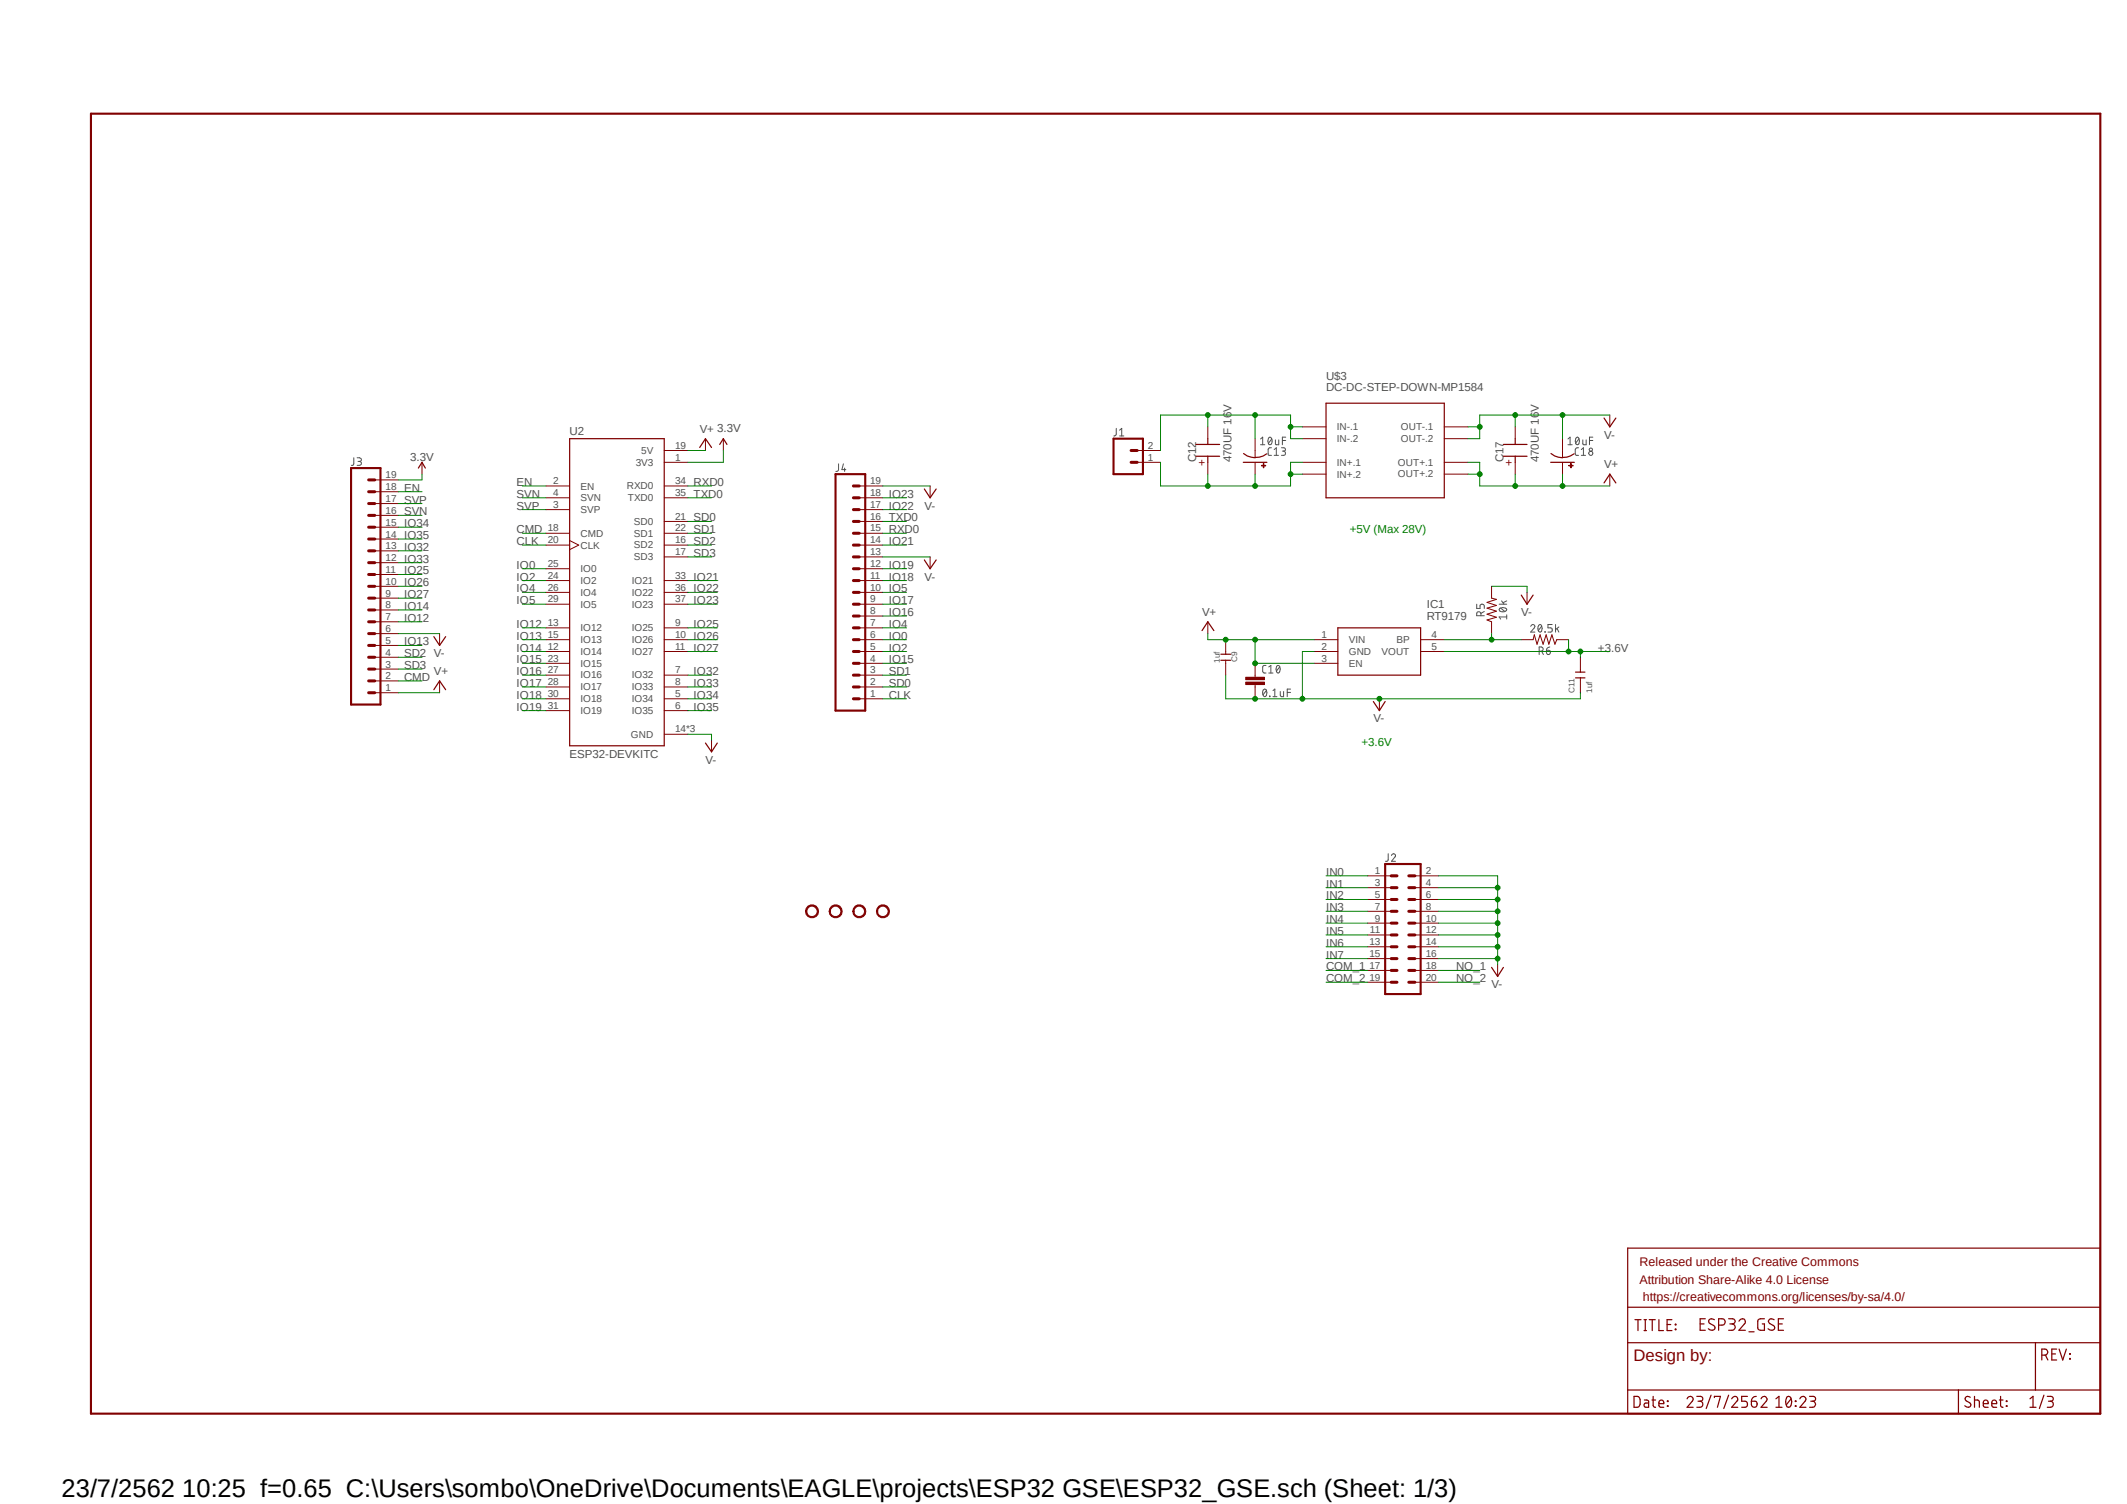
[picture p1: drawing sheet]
<svg xmlns="http://www.w3.org/2000/svg" width="297mm" height="210mm" viewBox="0 0 297 210" stroke-linecap="round" stroke-linejoin="round" font-family="sans-serif">
<path d="M12.4 15.7l281.1 182.1M293.5 15.7l-281.1 182.1" fill="none" stroke="#fff" stroke-width=".14"/>
<g fill="none" stroke="#505050" stroke-width=".14">
<path d="M155.9 59.8v.8l-.2 .2-.2 .1M49.4 63.9v.9a.23 .23 0 0 1-.3 .2M49.9 63.9h.3l.3 .2-.1 .3h-.4M50.2 64.4l.3 .2v.2l-.2 .1-.4 .1M117.1 64.8v.8a.3 .3 0 0 1-.4 .2M117.8 64.8l-.2 .8h.5M117.9 65.4v.4M156.3 60.9h.6M156.3 60.1l.3-.3v1.1M176 61.3l.3-.3v1.1M176 62.1h.6M177.2 61.1l.1-.1a.62 .62 0 0 1 0 1.1 .69 .69 0 0 1-.1-1z"/>
<path d="M177.5 62.5l-.4 .1a1.15 1.15 0 0 0 .1 1h.3M177.6 61.3l-.5 .6M177.9 63.6h.6M177.9 62.8l.3-.3v1.1M178.1 61.4v.6l.1 .1h.4v-.7M178.9 62.5h.4l.2 .2-.1 .2-.3 .1M179.1 61.5h.4M179.2 63l.3 .2v.2l-.1 .1-.5 .1M179.5 61h-.4v1.1M218.9 62.1h.6M218.9 61.3l.3-.3v1.1M220.1 61.1l.2-.1a.62 .62 0 0 1 0 1.1 .69 .69 0 0 1-.2-1z"/>
<path d="M220.4 62.5l-.4 .1v.2v.7l.4 .1M220.5 61.3l-.5 .6M220.8 63.6h.6M220.8 62.8l.3-.3v1.1M221 61.4v.6l.1 .1h.4v-.7M222 61.5h.4M222.4 61h-.4v1.1M176.5 96.3l.1-.1a.62 .62 0 0 1 0 1.1 .62 .62 0 0 1-.1-1zM176.8 92.9l-.4 .1-.1 .1 .1 .8 .1 .1h.3M176.8 96.4l-.4 .6M177.2 94h.6M177.2 93.1l.3-.2v1.1"/>
<path d="M177.3 97.2v.1zM177.8 97.3h.5M177.8 96.4l.2-.2v1.1M178.4 93l.1-.1a.62 .62 0 0 1 0 1.1 .69 .69 0 0 1-.1-1zM178.7 93.1l-.5 .6M178.8 96.6v.5l.1 .2h.3v-.7M179.7 96.7h.5M180.2 96.2h-.5v1.1M206.2 84.4v.6h.5v-.5l.2-.1a.3 .3 0 0 1 .4 .2v.4M206.8 86l-.1-.5-.1-.1-.4 .1v.5h1.1M207.3 85.4l-.5 .2M209.3 84.4h1.1"/>
<path d="M209.4 85l.4-.2a.39 .39 0 0 1 .6 .5l-.6 .1a.41 .41 0 0 1-.5-.3zM209.5 84.9l.6 .5M209.7 83.9l.3 .5M210.4 86.1h-1.1l.2 .3M210.4 85.9v.5M210.4 83.9l-.5 .3M213.7 87.5a.28 .28 0 0 1 .4-.3 .28 .28 0 0 1 .2 .4l-.6 .7h.6M214.9 87.2h.2a.62 .62 0 0 1 0 1.1 .62 .62 0 0 1-.2-1.1zM214.9 90.9h.5l.1-.2-.1-.3-.5-.1v1.1M215.3 87.5l-.5 .6M215.3 90.9l.2 .5M215.7 88.3h.1"/>
<path d="M215.9 90.8h.4l.2 .1v.4l-.2 .1h-.2l-.1-.1zM216.4 90.3l-.4 .3-.1 .2M216.7 87.2h-.5v.5h.3a.31 .31 0 0 1 .2 .3 .31 .31 0 0 1-.2 .3h-.3M217.2 87.2v1.1M217.4 87.8l.3 .5M217.7 87.5l-.5 .4M193.8 119.2v.9a.25 .25 0 0 1-.3 .2M194.3 119.5a.3 .3 0 0 1 .4-.2l.2 .1v.2l-.6 .7h.6"/>
<circle cx="222.1" cy="63.3" r=".28"/>
<circle cx="222.1" cy="62.8" r=".23"/>
</g>
<path d="M167 62.1h3.3M167 63.7h3.3M168.7 61.3v.8M168.7 63.7v.9M173.6 64.6h3.3M173.7 63.3l.5 .4 1.1 .2M176.9 63.4l-.5 .3-1.1 .2M186.8 87.7h11.6v6.6h-11.6zM220 94.7h1.3M220 93.9h1.3" fill="none" stroke="#800000" stroke-width=".17"/>
<g fill="none" stroke="#800000" stroke-width=".14">
<path d="M168.7 59.6v1.7M158.8 64.6h3.3M158.8 62.9h3.3M168.7 64.6v1.6M175.3 62.9v1M173.9 95.2h2.7v.4h-2.7zM173.9 94.6h2.7v.3h-2.7zM175.3 92.6v2M175.3 95.6v2M183.5 89.3h3.3M183.5 91h3.3M183.5 92.6h3.3"/>
<path d="M198.4 89.3h3.3M198.4 91h3.3M208.3 81.9v1.6l.7 .2-1.4 .4 1.4 .4-1.4 .4 1.4 .4-1.4 .5 1.4 .4-1.4 .4 .7 .2v1.7M212.4 89.3h1.7l.1-.7 .4 1.4 .5-1.4 .4 1.4 .4-1.4 .4 1.4 .4-1.4 .4 1.4 .3-.7h1.6M220.7 91.8v2.1M220.7 94.7v2"/>
</g>
<path d="M173.9 95.4h2.7M173.9 94.7h2.7" fill="none" stroke="#800000" stroke-width=".34"/>
<path d="M155.5 61.3h4.1v4.9h-4.1z" fill="none" stroke="#800000" stroke-width=".3"/>
<path d="M157.9 62.9h.9M157.9 64.6h.9" fill="none" stroke="#800000" stroke-width=".42"/>
<path d="M176.1 65h.6v.1h-.6z" fill-rule="evenodd" fill="#800000"/>
<path d="M176.1 65h.6v.1h-.6z" fill="none" stroke="#800000" stroke-width=".14"/>
<path d="M176.4 64.7h.1v.6h-.1z" fill-rule="evenodd" fill="#800000"/>
<g fill="none" stroke="#800000" stroke-width=".14">
<path d="M181.9 59.6h3.3M201.7 59.6h3.3M211.6 59.6v1.7M175.3 61.3v1.6M175.3 64.6v1.6M176.4 64.7h.1v.6h-.1zM181.9 66.2h3.3M181.9 61.3h3.3M181.9 64.6h3.3M201.7 66.2h3.3M201.7 61.3h3.3M201.7 64.6h3.3"/>
<path d="M211.6 64.6v1.6M218.2 62.9v1M168.7 86.8v1.7M171.2 89.3v2.1M171.2 92.2v2.1M192.6 97.6v1.6M213.2 82.7v1.7M209.1 134.7v1.7"/>
</g>
<g fill="none" stroke="#800000" stroke-width=".17">
<path d="M185.2 56.3h16.5v13.2h-16.5zM209.9 62.1h3.3M209.9 63.7h3.3M211.6 61.3v.8M211.6 63.7v.9M216.5 64.6h3.3M216.6 63.3l.5 .4 1.1 .2M219.8 63.4l-1 .4-.6 .1M167.9 88.1l.8-1.3 .8 1.3M170.5 91.4h1.3M170.5 92.2h1.3M191.8 98l.8 1.2 .8-1.2"/>
<path d="M212.4 83.1l.8 1.3 .9-1.3M208.3 135.1l.8 1.3 .8-1.3"/>
</g>
<path d="M219.1 65h.6v.1h-.6z" fill-rule="evenodd" fill="#800000"/>
<path d="M219.1 65h.6v.1h-.6z" fill="none" stroke="#800000" stroke-width=".14"/>
<path d="M219.3 64.7h.1v.6h-.1z" fill-rule="evenodd" fill="#800000"/>
<g fill="none" stroke="#800000" stroke-width=".14">
<path d="M224.8 58v1.6M218.2 61.3v1.6M218.2 64.6v1.6M219.3 64.7h.1v.6h-.1zM224.8 66.2v1.7M61.4 88.5v1.6M191 122.3h3.3M191 124h3.3M191 125.6h3.3M191 127.3h3.3M191 128.9h3.3M191 130.6h3.3"/>
<path d="M191 132.2h3.3M191 133.9h3.3M191 135.5h3.3M191 137.2h3.3M197.6 122.3h3.3M197.6 124h3.3M197.6 125.6h3.3M197.6 127.3h3.3M197.6 128.9h3.3M197.6 130.6h3.3M197.6 132.2h3.3M197.6 133.9h3.3"/>
<path d="M197.6 135.5h3.3M197.6 137.2h3.3"/>
</g>
<path d="M224 58.4l.8 1.2 .8-1.2M224 67.4l.8-1.2 .8 1.2M60.6 88.9l.8 1.2 .8-1.2" fill="none" stroke="#800000" stroke-width=".17"/>
<g fill="none" stroke="#800000" stroke-width=".42">
<path d="M194.3 125.6h.8M194.3 124h.8M194.3 122.3h.8M194.3 128.9h.8M194.3 127.3h.8M194.3 130.6h.8M194.3 132.2h.8M194.3 133.9h.8M194.3 135.5h.8M194.3 137.2h.8M196.7 125.6h.9M196.7 124h.9"/>
<path d="M196.7 122.3h.9M196.7 128.9h.9M196.7 127.3h.9M196.7 130.6h.9M196.7 132.2h.9M196.7 133.9h.9M196.7 135.5h.9M196.7 137.2h.9"/>
</g>
<path d="M193.4 120.6h5v18.2h-5z" fill="none" stroke="#800000" stroke-width=".3"/>
<path d="M112.8 126.5a.92 .92 0 0 1 1.4 .3 .92 .92 0 0 1-.6 1.3 .92 .92 0 0 1-1.1-.8h.1a.73 .73 0 0 1 1-.7 .73 .73 0 0 1 .3 1.1 .73 .73 0 0 1-1.2-.1l-.1-.3h-.1l.1-.4z" fill-rule="evenodd" fill="#800000"/>
<path d="M112.8 126.5a.92 .92 0 0 1 1.4 .3 .92 .92 0 0 1-.6 1.3 .92 .92 0 0 1-1.1-.8h.1a.73 .73 0 0 1 1-.7 .73 .73 0 0 1 .3 1.1 .73 .73 0 0 1-1.2-.1l-.1-.3h-.1l.1-.4z" fill="none" stroke="#800000" stroke-width=".14"/>
<path d="M116.1 126.5a.92 .92 0 0 1 1.4 .3 .92 .92 0 0 1-.6 1.3 .92 .92 0 0 1-1.1-.8h.2a.74 .74 0 0 1 .9-.7 .74 .74 0 0 1 .4 1 .74 .74 0 0 1-1.1 .2l-.2-.2v-.3h-.2l.1-.4z" fill-rule="evenodd" fill="#800000"/>
<path d="M116.1 126.5a.92 .92 0 0 1 1.4 .3 .92 .92 0 0 1-.6 1.3 .92 .92 0 0 1-1.1-.8h.2a.74 .74 0 0 1 .9-.7 .74 .74 0 0 1 .4 1 .74 .74 0 0 1-1.1 .2l-.2-.2v-.3h-.2l.1-.4z" fill="none" stroke="#800000" stroke-width=".14"/>
<path d="M119.4 126.5a.92 .92 0 0 1 1.4 .3 .92 .92 0 0 1-.6 1.3 .92 .92 0 0 1-1.1-.8h.2a.74 .74 0 0 1 .9-.7 .74 .74 0 0 1 .4 1 .74 .74 0 0 1-1.1 .2l-.2-.2v-.3h-.2l.1-.4z" fill-rule="evenodd" fill="#800000"/>
<path d="M119.4 126.5a.92 .92 0 0 1 1.4 .3 .92 .92 0 0 1-.6 1.3 .92 .92 0 0 1-1.1-.8h.2a.74 .74 0 0 1 .9-.7 .74 .74 0 0 1 .4 1 .74 .74 0 0 1-1.1 .2l-.2-.2v-.3h-.2l.1-.4z" fill="none" stroke="#800000" stroke-width=".14"/>
<path d="M122.7 126.5a.92 .92 0 0 1 1.4 .3 .92 .92 0 0 1-.6 1.3 .92 .92 0 0 1-1.1-.8h.2a.74 .74 0 0 1 .9-.7 .74 .74 0 0 1 .4 1 .74 .74 0 0 1-1.1 .2l-.2-.2v-.3h-.2l.1-.4z" fill-rule="evenodd" fill="#800000"/>
<g fill="none" stroke="#800000" stroke-width=".14">
<path d="M52.3 78.6h3.3M52.3 76.9h3.3M52.3 75.3h3.3M52.3 73.6h3.3M52.3 72h3.3M52.3 70.3h3.3M52.3 68.7h3.3M52.3 67h3.3M58.9 64.6v1.6M76.2 67.9h3.3M76.2 71.2h3.3M76.2 69.5h3.3"/>
<path d="M76.2 76.1h3.3M76.2 74.5h3.3M76.2 79.4h3.3M79.5 75.5l1.3 .6-1.3 .7M92.8 64.6h3.3M92.8 67.9h3.3M92.8 69.5h3.3M92.8 76.1h3.3M92.8 77.8h3.3M92.8 74.5h3.3M92.8 62.9h3.3M92.8 72.8h3.3"/>
<path d="M98.5 61.3v1.6M101 61.3v1.6M120 67.9h3.3M120 71.2h3.3M120 69.5h3.3M120 76.1h3.3M120 77.8h3.3M120 74.5h3.3M120 72.8h3.3M120 79.4h3.3M129.9 67.9v1.6M129.9 77.8v1.6"/>
<path d="M52.3 96.7h3.3M52.3 95.1h3.3M52.3 93.4h3.3M52.3 91.8h3.3M52.3 90.1h3.3M52.3 88.5h3.3M52.3 86.8h3.3M52.3 85.2h3.3M52.3 83.5h3.3M52.3 81.9h3.3M52.3 80.2h3.3M61.4 95.1v1.6"/>
<path d="M76.2 97.6h3.3M76.2 99.2h3.3M76.2 94.3h3.3M76.2 95.9h3.3M76.2 87.7h3.3M76.2 89.3h3.3M76.2 91h3.3M76.2 92.6h3.3M76.2 81.1h3.3M76.2 82.7h3.3M76.2 84.4h3.3M92.8 97.6h3.3"/>
<path d="M92.8 99.2h3.3M92.8 94.3h3.3M92.8 95.9h3.3M92.8 87.7h3.3M92.8 89.3h3.3M92.8 91h3.3M92.8 81.1h3.3M92.8 82.7h3.3M92.8 84.4h3.3M120 97.6h3.3M120 94.3h3.3M120 95.9h3.3"/>
<path d="M120 87.7h3.3M120 89.3h3.3M120 91h3.3M120 92.6h3.3M120 81.1h3.3M120 82.7h3.3M120 84.4h3.3M120 86h3.3M92.8 102.5h3.3M99.4 103.3v1.7M122.7 126.5a.92 .92 0 0 1 1.4 .3 .92 .92 0 0 1-.6 1.3 .92 .92 0 0 1-1.1-.8h.2a.74 .74 0 0 1 .9-.7 .74 .74 0 0 1 .4 1 .74 .74 0 0 1-1.1 .2l-.2-.2v-.3h-.2l.1-.4z"/>
</g>
<g fill="none" stroke="#800000" stroke-width=".17">
<path d="M58.4 65.4l.5-.8 .5 .8M79.5 61.3h13.3v42.8h-13.3zM97.7 62.5l.8-1.2 .9 1.2M100.5 62.1l.5-.8 .5 .8M129.1 68.3l.8 1.2 .8-1.2M129.1 78.2l.8 1.2 .8-1.2M60.6 96.3l.8-1.2 .8 1.2M98.5 103.8l.9 1.2 .8-1.2M227.3 174.3h66v23.1h-66zM227.3 187.5h66M227.3 194.1h66M227.3 182.5h66"/>
<path d="M228.2 195h.6l.1 .2 .1 .9-.2 .4h-.6zM228.3 184.3h.9M228.7 184.3v1.5M229.6 184.3h.3M229.6 185.8h.3M229.6 195.5h.4l.2 .1v.9h-.5l-.1-.2 .1-.3 .5-.1M229.7 184.3v1.5M230.3 184.3h.8M230.7 195.5h.5M230.7 184.3v1.5M230.8 195v1.3l.2 .2h.2M231.6 196h.7a.35 .35 0 0 0-.2-.5 .35 .35 0 0 0-.5 .3l.1 .6 .2 .1h.4"/>
<path d="M231.6 184.3v1.5h.7M232.8 185h.5M232.8 195.6l.1 .1zM232.8 196.3l.1 .1zM233.5 184.3h-.7v1.5h.7M233.9 184.9l.1 .1zM233.9 185.6l.1 .1zM235.6 195.3a.42 .42 0 0 1 .6-.3 .42 .42 0 0 1 .1 .7l-.7 .8h.8M236.9 195h.5a.34 .34 0 0 1 .4 .3 .34 .34 0 0 1-.4 .4h-.3M237.4 195.7a.42 .42 0 0 1 .4 .4 .42 .42 0 0 1-.4 .4h-.5M237.4 184.9h.6M238.1 184.1h-.7v1.7h.7"/>
<path d="M238.9 194.8l-.6 1.9M239.4 184.3a.44 .44 0 0 0-.6-.1 .44 .44 0 0 0-.2 .5 1.22 1.22 0 0 1 .9 .7l-.1 .2a.6 .6 0 0 1-.9-.1M239.4 195.2v-.2h.8l-.4 1.5M240 185h.5a.46 .46 0 0 0 .4-.3 .46 .46 0 0 0-.2-.5l-.7-.1v1.7M241.4 184.1l.7 .1 .2 .3-.2 .3-.5 .1M241.4 194.8l-.7 1.9M241.8 195.3a.42 .42 0 0 1 .6-.3 .42 .42 0 0 1 .1 .7l-.7 .8h.9M241.9 184.9a.45 .45 0 0 1 .4 .3 .45 .45 0 0 1-.2 .5l-.7 .1M242.8 184.5a.45 .45 0 0 1 .7-.4 .45 .45 0 0 1 .1 .8l-.8 .9h.9M244 195h-.8v.7h.5a.43 .43 0 0 1 .3 .4 .43 .43 0 0 1-.3 .4h-.5M244.2 186h.7M244.6 195.7h.5a.42 .42 0 0 1 .3 .4 .42 .42 0 0 1-.4 .4 .42 .42 0 0 1-.4-.4z"/>
<path d="M245.2 195a.65 .65 0 0 0-.6 .7M245.9 195.3a.42 .42 0 0 1 .6-.3 .42 .42 0 0 1 .1 .7l-.7 .8h.9M246.4 184.1h-.6l-.3 .2-.1 1.1 .3 .3 .7 .1v-.9h-.3M247.7 184.3a.42 .42 0 0 0-.5-.1 .42 .42 0 0 0-.2 .5l.8 .5v.4a.6 .6 0 0 1-.9-.1M248 196.5h.8M248 195.3l.4-.3v1.5M248.3 184.9h.6M249 184.1h-.7v1.7h.7M249.6 195h.2a.9 .9 0 0 1 0 1.5 .75 .75 0 0 1-.4-1zM250.1 195.3l-.7 .9M250.7 196.3l.1 .1zM250.7 195.6l.1 .1z"/>
<path d="M251.3 195.3a.42 .42 0 0 1 .6-.3 .42 .42 0 0 1 .2 .7l-.8 .8h.9M252.7 195h.5a.34 .34 0 0 1 .3 .3 .34 .34 0 0 1-.3 .4h-.3M253.1 195.7a.42 .42 0 0 1 .4 .4 .42 .42 0 0 1-.4 .4h-.4M273.5 194.1v3.3M275.1 195.1a.42 .42 0 0 0-.4-.1 .42 .42 0 0 0-.3 .3l.2 .3 .4 .3a.34 .34 0 0 1 .2 .4 .34 .34 0 0 1-.3 .2l-.5-.2M275.7 195.5h.4l.3 .1v.9M275.7 195v1.5M276.9 196h.7a.35 .35 0 0 0-.2-.5 .35 .35 0 0 0-.5 .3v.5l.2 .2h.5M278.1 196h.7a.35 .35 0 0 0-.2-.5 .35 .35 0 0 0-.5 .3l.1 .6 .2 .1h.4M279.2 195.5h.5M279.4 195v1.3l.1 .2h.2M280.2 196.3v.1z"/>
<path d="M280.2 195.6v.1zM283.5 196.5h.8M283.5 195.3l.4-.3v1.5M284.2 187.5v6.6M285.1 189.2h.4a.42 .42 0 0 0 .5-.4 .42 .42 0 0 0-.5-.4h-.4v1.5M285.4 194.8l-.6 1.9M285.6 189.2l.4 .7M285.9 195h.5a.34 .34 0 0 1 .3 .3 .34 .34 0 0 1-.3 .4h-.4M286.3 195.7a.42 .42 0 0 1 .4 .4 .42 .42 0 0 1-.4 .4h-.4M286.5 189.1h.5M287.2 188.4h-.7v1.5h.7M287.5 188.4l.5 1.5 .5-1.5"/>
<path d="M289 189l.1 .1zM289 189.7l.1 .1z"/>
</g>
<path d="M12.7 15.9h280.6v181.5h-280.6zM49 65.4h4.1v33h-4.1zM116.7 66.2h4.1v33h-4.1z" fill="none" stroke="#800000" stroke-width=".3"/>
<g fill="none" stroke="#800000" stroke-width=".42">
<path d="M51.5 76.9h.8M51.5 78.6h.8M51.5 73.6h.8M51.5 75.3h.8M51.5 72h.8M51.5 70.3h.8M51.5 68.7h.8M51.5 67h.8M119.2 77.8h.8M119.2 79.4h.8M119.2 74.5h.8M119.2 76.1h.8"/>
<path d="M119.2 72.8h.8M119.2 71.2h.8M119.2 69.5h.8M119.2 67.9h.8M51.5 93.4h.8M51.5 95.1h.8M51.5 96.7h.8M51.5 90.1h.8M51.5 91.8h.8M51.5 88.5h.8M51.5 86.8h.8M51.5 85.2h.8"/>
<path d="M51.5 83.5h.8M51.5 81.9h.8M51.5 80.2h.8M119.2 94.3h.8M119.2 95.9h.8M119.2 97.6h.8M119.2 91h.8M119.2 92.6h.8M119.2 89.3h.8M119.2 87.7h.8M119.2 86h.8M119.2 84.4h.8"/>
<path d="M119.2 82.7h.8M119.2 81.1h.8"/>
</g>
<path d="M201.7 89.3h10.7M208.3 88.5v.8" fill="none" stroke="#008000" stroke-width=".14"/>
<circle cx="208.3" cy="89.3" r=".33" fill="#008000"/>
<g fill="none" stroke="#008000" stroke-width=".14">
<path d="M201.7 91h19v.8"/>
<circle cx="208.3" cy="89.3" r=".33"/>
</g>
<circle cx="220.7" cy="91" r=".33" fill="#008000"/>
<g fill="none" stroke="#008000" stroke-width=".14">
<path d="M219 89.3v1.7"/>
<circle cx="220.7" cy="91" r=".33"/>
</g>
<circle cx="219" cy="91" r=".33" fill="#008000"/>
<g fill="none" stroke="#008000" stroke-width=".14">
<path d="M171.2 94.3v3.3h4.1M183.5 91h-1.6v6.6h38.8v-.9M220.7 91h4.1M185.2 122.3h5.8M185.2 124h5.8M185.2 127.3h5.8M185.2 130.6h5.8M185.2 128.9h5.8M185.2 133.9h5.8M185.2 132.2h5.8"/>
<circle cx="219" cy="91" r=".33"/>
</g>
<circle cx="181.9" cy="97.6" r=".33" fill="#008000"/>
<g fill="none" stroke="#008000" stroke-width=".14">
<path d="M175.3 97.6h6.6"/>
<circle cx="181.9" cy="97.6" r=".33"/>
</g>
<circle cx="175.3" cy="97.6" r=".33" fill="#008000"/>
<circle cx="175.3" cy="97.6" r=".33" fill="none" stroke="#008000" stroke-width=".14"/>
<circle cx="192.6" cy="97.6" r=".33" fill="#008000"/>
<g fill="none" stroke="#008000" stroke-width=".14">
<path d="M205 59.6h1.6M218.2 58h-11.6v3.3h-1.6M208.3 81.9h4.9v.8"/>
<circle cx="192.6" cy="97.6" r=".33"/>
</g>
<circle cx="206.6" cy="59.6" r=".33" fill="#008000"/>
<g fill="none" stroke="#008000" stroke-width=".14">
<path d="M211.6 58v1.6"/>
<circle cx="206.6" cy="59.6" r=".33"/>
</g>
<circle cx="211.6" cy="58" r=".33" fill="#008000"/>
<g fill="none" stroke="#008000" stroke-width=".14">
<path d="M218.2 58v3.3"/>
<circle cx="211.6" cy="58" r=".33"/>
</g>
<circle cx="218.2" cy="58" r=".33" fill="#008000"/>
<g fill="none" stroke="#008000" stroke-width=".14">
<path d="M218.2 58h6.6M200.9 122.3h8.2v12.4M200.9 133.9h8.2"/>
<circle cx="218.2" cy="58" r=".33"/>
</g>
<circle cx="209.1" cy="133.9" r=".33" fill="#008000"/>
<g fill="none" stroke="#008000" stroke-width=".14">
<path d="M200.9 132.2h8.2"/>
<circle cx="209.1" cy="133.9" r=".33"/>
</g>
<circle cx="209.1" cy="132.2" r=".33" fill="#008000"/>
<g fill="none" stroke="#008000" stroke-width=".14">
<path d="M200.9 130.6h8.2"/>
<circle cx="209.1" cy="132.2" r=".33"/>
</g>
<circle cx="209.1" cy="130.6" r=".33" fill="#008000"/>
<g fill="none" stroke="#008000" stroke-width=".14">
<path d="M200.9 128.9h8.2"/>
<circle cx="209.1" cy="130.6" r=".33"/>
</g>
<circle cx="209.1" cy="128.9" r=".33" fill="#008000"/>
<g fill="none" stroke="#008000" stroke-width=".14">
<path d="M200.9 127.3h8.2"/>
<circle cx="209.1" cy="128.9" r=".33"/>
</g>
<circle cx="209.1" cy="127.3" r=".33" fill="#008000"/>
<g fill="none" stroke="#008000" stroke-width=".14">
<path d="M200.9 125.6h8.2"/>
<circle cx="209.1" cy="127.3" r=".33"/>
</g>
<circle cx="209.1" cy="125.6" r=".33" fill="#008000"/>
<g fill="none" stroke="#008000" stroke-width=".14">
<path d="M200.9 124h8.2"/>
<circle cx="209.1" cy="125.6" r=".33"/>
</g>
<circle cx="209.1" cy="124" r=".33" fill="#008000"/>
<g fill="none" stroke="#008000" stroke-width=".14">
<path d="M123.3 67.9h6.6M123.3 77.8h6.6M55.6 88.5h5.8M168.7 89.3h14.8M175.3 89.3v3.3h8.2M96.1 102.5h3.3v.8"/>
<circle cx="209.1" cy="124" r=".33"/>
</g>
<circle cx="175.3" cy="89.3" r=".33" fill="#008000"/>
<circle cx="175.3" cy="89.3" r=".33" fill="none" stroke="#008000" stroke-width=".14"/>
<circle cx="175.3" cy="92.6" r=".33" fill="#008000"/>
<g fill="none" stroke="#008000" stroke-width=".14">
<path d="M168.7 88.5v.8"/>
<circle cx="175.3" cy="92.6" r=".33"/>
</g>
<circle cx="171.2" cy="89.3" r=".33" fill="#008000"/>
<g fill="none" stroke="#008000" stroke-width=".14">
<path d="M205 64.6h1.6v3.3h11.6M205 66.2h1.6"/>
<circle cx="171.2" cy="89.3" r=".33"/>
</g>
<circle cx="206.6" cy="66.2" r=".33" fill="#008000"/>
<g fill="none" stroke="#008000" stroke-width=".14">
<path d="M211.6 66.2v1.7"/>
<circle cx="206.6" cy="66.2" r=".33"/>
</g>
<circle cx="211.6" cy="67.9" r=".33" fill="#008000"/>
<g fill="none" stroke="#008000" stroke-width=".14">
<path d="M218.2 66.2v1.7"/>
<circle cx="211.6" cy="67.9" r=".33"/>
</g>
<circle cx="218.2" cy="67.9" r=".33" fill="#008000"/>
<g fill="none" stroke="#008000" stroke-width=".14">
<path d="M96.1 62.9h2.4M162.1 64.6v3.3h18.1v-3.3h1.7M180.2 66.2h1.7M218.2 67.9h6.6M55.6 96.7h5.8"/>
<circle cx="218.2" cy="67.9" r=".33"/>
</g>
<circle cx="180.2" cy="66.2" r=".33" fill="#008000"/>
<g fill="none" stroke="#008000" stroke-width=".14">
<path d="M175.3 66.2v1.7"/>
<circle cx="180.2" cy="66.2" r=".33"/>
</g>
<circle cx="175.3" cy="67.9" r=".33" fill="#008000"/>
<g fill="none" stroke="#008000" stroke-width=".14">
<path d="M168.7 66.2v1.7"/>
<circle cx="175.3" cy="67.9" r=".33"/>
</g>
<circle cx="168.7" cy="67.9" r=".33" fill="#008000"/>
<g fill="none" stroke="#008000" stroke-width=".14">
<path d="M168.7 58v1.6M181.9 61.3h-1.7v-3.3h-18.1v4.9"/>
<circle cx="168.7" cy="67.9" r=".33"/>
</g>
<circle cx="168.7" cy="58" r=".33" fill="#008000"/>
<g fill="none" stroke="#008000" stroke-width=".14">
<path d="M175.3 58v3.3"/>
<circle cx="168.7" cy="58" r=".33"/>
</g>
<circle cx="175.3" cy="58" r=".33" fill="#008000"/>
<g fill="none" stroke="#008000" stroke-width=".14">
<path d="M180.2 59.6h1.7"/>
<circle cx="175.3" cy="58" r=".33"/>
</g>
<circle cx="180.2" cy="59.6" r=".33" fill="#008000"/>
<g fill="none" stroke="#008000" stroke-width=".14">
<path d="M55.6 68.7h3.3M55.6 72h3.3M55.6 70.3h3.3M55.6 75.3h3.3M55.6 73.6h3.3M55.6 78.6h3.3M55.6 76.9h3.3M58.9 66.2v.8h-3.3M72.9 67.9h3.3M72.9 69.5h3.3M72.9 71.2h3.3M72.9 76.1h3.3"/>
<path d="M72.9 74.5h3.3M72.9 79.4h3.3M96.1 67.9h3.3M96.1 69.5h3.3M96.1 76.1h3.3M96.1 77.8h3.3M96.1 74.5h3.3M96.1 72.8h3.3M101 62.9v1.7h-4.9M123.3 69.5h3.3M123.3 71.2h3.3M123.3 76.1h3.3"/>
<path d="M123.3 74.5h3.3M123.3 72.8h3.3M123.3 79.4h3.3M55.6 83.5h3.3M55.6 81.9h3.3M55.6 80.2h3.3M55.6 86.8h3.3M55.6 90.1h3.3M55.6 85.2h3.3M55.6 91.8h3.3M55.6 93.4h3.3M55.6 95.1h3.3"/>
<path d="M72.9 99.2h3.3M72.9 97.6h3.3M72.9 95.9h3.3M72.9 94.3h3.3M72.9 91h3.3M72.9 89.3h3.3M72.9 87.7h3.3M72.9 84.4h3.3M72.9 82.7h3.3M72.9 81.1h3.3M72.9 92.6h3.3M96.1 99.2h3.3"/>
<path d="M96.1 97.6h3.3M96.1 95.9h3.3M96.1 94.3h3.3M96.1 91h4.1M96.1 89.3h4.1M96.1 87.7h4.1M96.1 84.4h4.1M96.1 82.7h4.1M96.1 81.1h4.1M123.3 97.6h3.3M123.3 95.9h3.3M123.3 94.3h3.3"/>
<path d="M123.3 91h3.3M123.3 89.3h3.3M123.3 87.7h3.3M123.3 84.4h3.3M123.3 82.7h3.3M123.3 81.1h3.3M123.3 86h3.3M123.3 92.6h3.3M185.2 125.6h5.8M185.2 135.5h5.8M185.2 137.2h5.8M200.9 135.5h5.7"/>
<path d="M200.9 137.2h5.7"/>
<circle cx="180.2" cy="59.6" r=".33"/>
</g>
<text font-size="3.6" x="8.6" y="209">23/7/2562 10:25 f=0.65 C:\Users\sombo\OneDrive\Documents\EAGLE\projects\ESP32 GSE\ESP32_GSE.sch (Sheet: 1/3)</text>
<text font-size="2.3" fill="#800000" x="228.1" y="190">Design by:</text>
<g font-size="1.7" fill="#800000">
<text x="228.9" y="176.8">Released under the Creative Commons</text>
<text x="228.9" y="179.2">Attribution Share-Alike 4.0 License</text>
<text x="229.4" y="181.7">https://creativecommons.org/licenses/by-sa/4.0/</text>
</g>
<g font-size="1.6" fill="#505050">
<text x="185.2" y="53">U$3</text>
<text x="185.2" y="54.7">DC-DC-STEP-DOWN-MP1584</text>
<text x="57.3" y="64.4">3.3V</text>
<text x="79.5" y="60.7">U2</text>
<text x="97.7" y="60.4">V+ 3.3V</text>
<text x="167" y="64.6" transform="rotate(-90 167 64.6)">C12</text>
<text x="172" y="64.6" transform="rotate(-90 172 64.6)">470UF 16V</text>
<text x="209.9" y="64.6" transform="rotate(-90 209.9 64.6)">C17</text>
<text x="214.9" y="64.6" transform="rotate(-90 214.9 64.6)">470UF 16V</text>
<text x="224" y="65.4">V+</text>
<text x="224" y="61.3">V-</text>
<text x="56.4" y="68.7">EN</text>
<text x="56.4" y="72">SVN</text>
<text x="56.4" y="70.3">SVP</text>
<text x="72.1" y="67.9">EN</text>
<text x="72.1" y="69.5">SVN</text>
<text x="72.1" y="71.2">SVP</text>
<text x="96.9" y="69.5">TXD0</text>
<text x="96.9" y="67.9">RXD0</text>
<text x="124.1" y="69.5">IO23</text>
<text x="124.1" y="71.2">IO22</text>
<text x="129.1" y="71.2">V-</text>
<text x="56.4" y="75.3">IO35</text>
<text x="56.4" y="73.6">IO34</text>
<text x="56.4" y="76.9">IO32</text>
<text x="72.1" y="74.5">CMD</text>
<text x="72.1" y="76.1">CLK</text>
<text x="96.9" y="76.1">SD2</text>
<text x="96.9" y="77.8">SD3</text>
<text x="96.9" y="74.5">SD1</text>
<text x="96.9" y="72.8">SD0</text>
<text x="124.1" y="72.8">TXD0</text>
<text x="124.1" y="74.5">RXD0</text>
<text x="124.1" y="76.1">IO21</text>
<text x="56.4" y="78.6">IO33</text>
<text x="56.4" y="83.5">IO27</text>
<text x="56.4" y="81.9">IO26</text>
<text x="56.4" y="80.2">IO25</text>
<text x="72.1" y="82.7">IO4</text>
<text x="72.1" y="79.4">IO0</text>
<text x="72.1" y="81.1">IO2</text>
<text x="96.9" y="82.7">IO22</text>
<text x="96.9" y="81.1">IO21</text>
<text x="124.1" y="79.4">IO19</text>
<text x="124.1" y="81.1">IO18</text>
<text x="124.1" y="82.7">IO5</text>
<text x="129.1" y="81.1">V-</text>
<text x="56.4" y="86.8">IO12</text>
<text x="56.4" y="85.2">IO14</text>
<text x="72.1" y="87.7">IO12</text>
<text x="72.1" y="89.3">IO13</text>
<text x="72.1" y="84.4">IO5</text>
<text x="96.9" y="89.3">IO26</text>
<text x="96.9" y="87.7">IO25</text>
<text x="96.9" y="84.4">IO23</text>
<text x="124.1" y="86">IO16</text>
<text x="124.1" y="87.7">IO4</text>
<text x="124.1" y="89.3">IO0</text>
<text x="124.1" y="84.4">IO17</text>
<text x="167.9" y="86">V+</text>
<text x="199.2" y="86.6">RT9179</text>
<text x="199.2" y="84.9">IC1</text>
<text x="212.4" y="86">V-</text>
<text x="56.4" y="90.1">IO13</text>
<text x="56.4" y="91.8">SD2 V-</text>
<text x="56.4" y="93.4">SD3</text>
<text x="56.4" y="95.1">CMD</text>
<text x="60.6" y="94.3">V+</text>
<text x="72.1" y="91">IO14</text>
<text x="72.1" y="95.9">IO17</text>
<text x="72.1" y="94.3">IO16</text>
<text x="72.1" y="92.6">IO15</text>
<text x="96.9" y="95.9">IO33</text>
<text x="96.9" y="94.3">IO32</text>
<text x="96.9" y="91">IO27</text>
<text x="124.1" y="91">IO2</text>
<text x="124.1" y="92.6">IO15</text>
<text x="124.1" y="94.3">SD1</text>
<text x="124.1" y="95.9">SD0</text>
<text x="223.1" y="91">+3.6V</text>
<text x="72.1" y="99.2">IO19</text>
<text x="72.1" y="97.6">IO18</text>
<text x="96.9" y="99.2">IO35</text>
<text x="96.9" y="97.6">IO34</text>
<text x="124.1" y="97.6">CLK</text>
<text x="191.8" y="100.9">V-</text>
<text x="79.5" y="105.8">ESP32-DEVKITC</text>
<text x="98.5" y="106.6">V-</text>
<text x="185.2" y="122.3">IN0</text>
<text x="185.2" y="124">IN1</text>
<text x="185.2" y="125.6">IN2</text>
<text x="185.2" y="127.3">IN3</text>
<text x="185.2" y="130.6">IN5</text>
<text x="185.2" y="128.9">IN4</text>
<text x="185.2" y="133.9">IN7</text>
<text x="185.2" y="132.2">IN6</text>
<text x="185.2" y="135.5">COM_1</text>
<text x="185.2" y="137.2">COM_2</text>
<text x="203.3" y="135.5">NO_1</text>
<text x="203.3" y="137.2">NO_2</text>
<text x="208.3" y="138">V-</text>
</g>
<g font-size="1.6" fill="#800000">
<text x="168.4" y="65.1" transform="rotate(-90 168.4 65.1)">+</text>
<text x="211.2" y="65.1" transform="rotate(-90 211.2 65.1)">+</text>
</g>
<g font-size="1.6" fill="#008000">
<text x="188.5" y="74.5">+5V (Max 28V)</text>
<text x="190.1" y="104.2">+3.6V</text>
</g>
<g font-size="1.4" fill="#505050">
<text x="88.8" y="65">3V3</text>
<text x="89.5" y="63.4">5V</text>
<text x="94.3" y="64.3">1</text>
<text x="94.3" y="62.7">19</text>
<text x="160.3" y="64.3">1</text>
<text x="160.3" y="62.7">2</text>
<text x="186.7" y="60.1">IN-.1</text>
<text x="186.7" y="61.8">IN-.2</text>
<text x="186.7" y="65.1">IN+.1</text>
<text x="195.2" y="65">OUT+.1</text>
<text x="195.6" y="60.1">OUT-.1</text>
<text x="195.6" y="61.7">OUT-.2</text>
<text x="53.8" y="71.8">16</text>
<text x="53.8" y="70.1">17</text>
<text x="53.8" y="68.5">18</text>
<text x="53.8" y="66.8">19</text>
<text x="77.3" y="67.6">2</text>
<text x="77.3" y="70.9">3</text>
<text x="77.3" y="69.3">4</text>
<text x="81.1" y="68.4">EN</text>
<text x="81.1" y="71.7">SVP</text>
<text x="81.1" y="70">SVN</text>
<text x="87.5" y="68.3">RXD0</text>
<text x="87.7" y="70">TXD0</text>
<text x="94.3" y="67.6">34</text>
<text x="94.3" y="69.3">35</text>
<text x="121.5" y="70.9">17</text>
<text x="121.5" y="69.3">18</text>
<text x="121.5" y="67.6">19</text>
<text x="186.7" y="66.7">IN+.2</text>
<text x="195.2" y="66.7">OUT+.2</text>
<text x="53.8" y="76.7">13</text>
<text x="53.8" y="75.1">14</text>
<text x="53.8" y="73.4">15</text>
<text x="76.5" y="74.2">18</text>
<text x="76.5" y="75.9">20</text>
<text x="81.1" y="75">CMD</text>
<text x="81.1" y="76.6">CLK</text>
<text x="88.5" y="76.6">SD2</text>
<text x="88.5" y="73.3">SD0</text>
<text x="88.5" y="74.9">SD1</text>
<text x="94.3" y="75.9">16</text>
<text x="94.3" y="77.5">17</text>
<text x="94.3" y="72.6">21</text>
<text x="94.3" y="74.2">22</text>
<text x="121.5" y="77.5">13</text>
<text x="121.5" y="75.9">14</text>
<text x="121.5" y="74.2">15</text>
<text x="121.5" y="72.6">16</text>
<text x="53.8" y="83.3">9</text>
<text x="53.8" y="81.7">10</text>
<text x="53.8" y="80">11</text>
<text x="53.8" y="78.4">12</text>
<text x="76.5" y="80.8">24</text>
<text x="76.5" y="79.2">25</text>
<text x="76.5" y="82.5">26</text>
<text x="81.1" y="81.5">IO2</text>
<text x="81.1" y="79.9">IO0</text>
<text x="81.1" y="83.2">IO4</text>
<text x="88.2" y="81.5">IO21</text>
<text x="88.2" y="83.2">IO22</text>
<text x="88.5" y="78.2">SD3</text>
<text x="94.3" y="80.8">33</text>
<text x="94.3" y="82.5">36</text>
<text x="121.5" y="82.5">10</text>
<text x="121.5" y="80.8">11</text>
<text x="121.5" y="79.2">12</text>
<text x="53.8" y="89.9">5</text>
<text x="53.8" y="88.3">6</text>
<text x="53.8" y="86.6">7</text>
<text x="53.8" y="85">8</text>
<text x="76.5" y="87.4">13</text>
<text x="76.5" y="89.1">15</text>
<text x="76.5" y="84.1">29</text>
<text x="81.1" y="88.1">IO12</text>
<text x="81.1" y="89.8">IO13</text>
<text x="81.1" y="84.8">IO5</text>
<text x="88.2" y="88.1">IO25</text>
<text x="88.2" y="89.8">IO26</text>
<text x="88.2" y="84.8">IO23</text>
<text x="94.3" y="87.4">9</text>
<text x="94.3" y="89.1">10</text>
<text x="94.3" y="84.1">37</text>
<text x="121.5" y="89.1">6</text>
<text x="121.5" y="87.4">7</text>
<text x="121.5" y="85.8">8</text>
<text x="121.5" y="84.1">9</text>
<text x="184.5" y="89.1">1</text>
<text x="188.3" y="89.8">VIN</text>
<text x="195" y="89.8">BP</text>
<text x="199.9" y="89.1">4</text>
<text x="53.8" y="94.9">2</text>
<text x="53.8" y="93.2">3</text>
<text x="53.8" y="91.6">4</text>
<text x="76.5" y="90.7">12</text>
<text x="76.5" y="92.4">23</text>
<text x="76.5" y="94">27</text>
<text x="76.5" y="95.7">28</text>
<text x="81.1" y="91.4">IO14</text>
<text x="81.1" y="93.1">IO15</text>
<text x="81.1" y="94.7">IO16</text>
<text x="88.2" y="94.7">IO32</text>
<text x="88.2" y="91.4">IO27</text>
<text x="94.3" y="94">7</text>
<text x="94.3" y="95.7">8</text>
<text x="94.3" y="90.7">11</text>
<text x="121.5" y="95.7">2</text>
<text x="121.5" y="94">3</text>
<text x="121.5" y="92.4">4</text>
<text x="121.5" y="90.7">5</text>
<text x="184.5" y="90.7">2</text>
<text x="184.5" y="92.4">3</text>
<text x="188.3" y="91.4">GND</text>
<text x="188.3" y="93.1">EN</text>
<text x="192.9" y="91.4">VOUT</text>
<text x="199.9" y="90.7">5</text>
<text x="53.8" y="96.5">1</text>
<text x="76.5" y="97.3">30</text>
<text x="76.5" y="99">31</text>
<text x="81.1" y="96.4">IO17</text>
<text x="81.1" y="98">IO18</text>
<text x="81.1" y="99.7">IO19</text>
<text x="88.2" y="98">IO34</text>
<text x="88.2" y="99.7">IO35</text>
<text x="88.2" y="96.4">IO33</text>
<text x="94.3" y="97.3">5</text>
<text x="94.3" y="99">6</text>
<text x="121.5" y="97.3">1</text>
<text x="88.1" y="103">GND</text>
<text x="94.3" y="102.3">14*3</text>
<text x="192" y="122.1">1</text>
<text x="192" y="123.7">3</text>
<text x="192" y="125.4">5</text>
<text x="199.1" y="122.1">2</text>
<text x="199.1" y="123.7">4</text>
<text x="199.1" y="125.4">6</text>
<text x="191.2" y="132">13</text>
<text x="191.3" y="130.3">11</text>
<text x="192" y="127">7</text>
<text x="192" y="128.7">9</text>
<text x="199.1" y="127">8</text>
<text x="199.1" y="128.7">10</text>
<text x="199.1" y="132">14</text>
<text x="199.1" y="130.3">12</text>
<text x="191.2" y="133.6">15</text>
<text x="191.2" y="135.3">17</text>
<text x="191.2" y="136.9">19</text>
<text x="199.1" y="133.6">16</text>
<text x="199.1" y="135.3">18</text>
<text x="199.1" y="136.9">20</text>
</g>
<g font-size="1.1" fill="#505050">
<text x="170.3" y="92.5" transform="rotate(-90 170.3 92.5)">1uf</text>
<text x="172.8" y="92.5" transform="rotate(-90 172.8 92.5)">C9</text>
<text x="219.8" y="96.7" transform="rotate(-90 219.8 96.7)">C11</text>
<text x="222.3" y="96.7" transform="rotate(-90 222.3 96.7)">1uf</text>
</g>
</svg>
